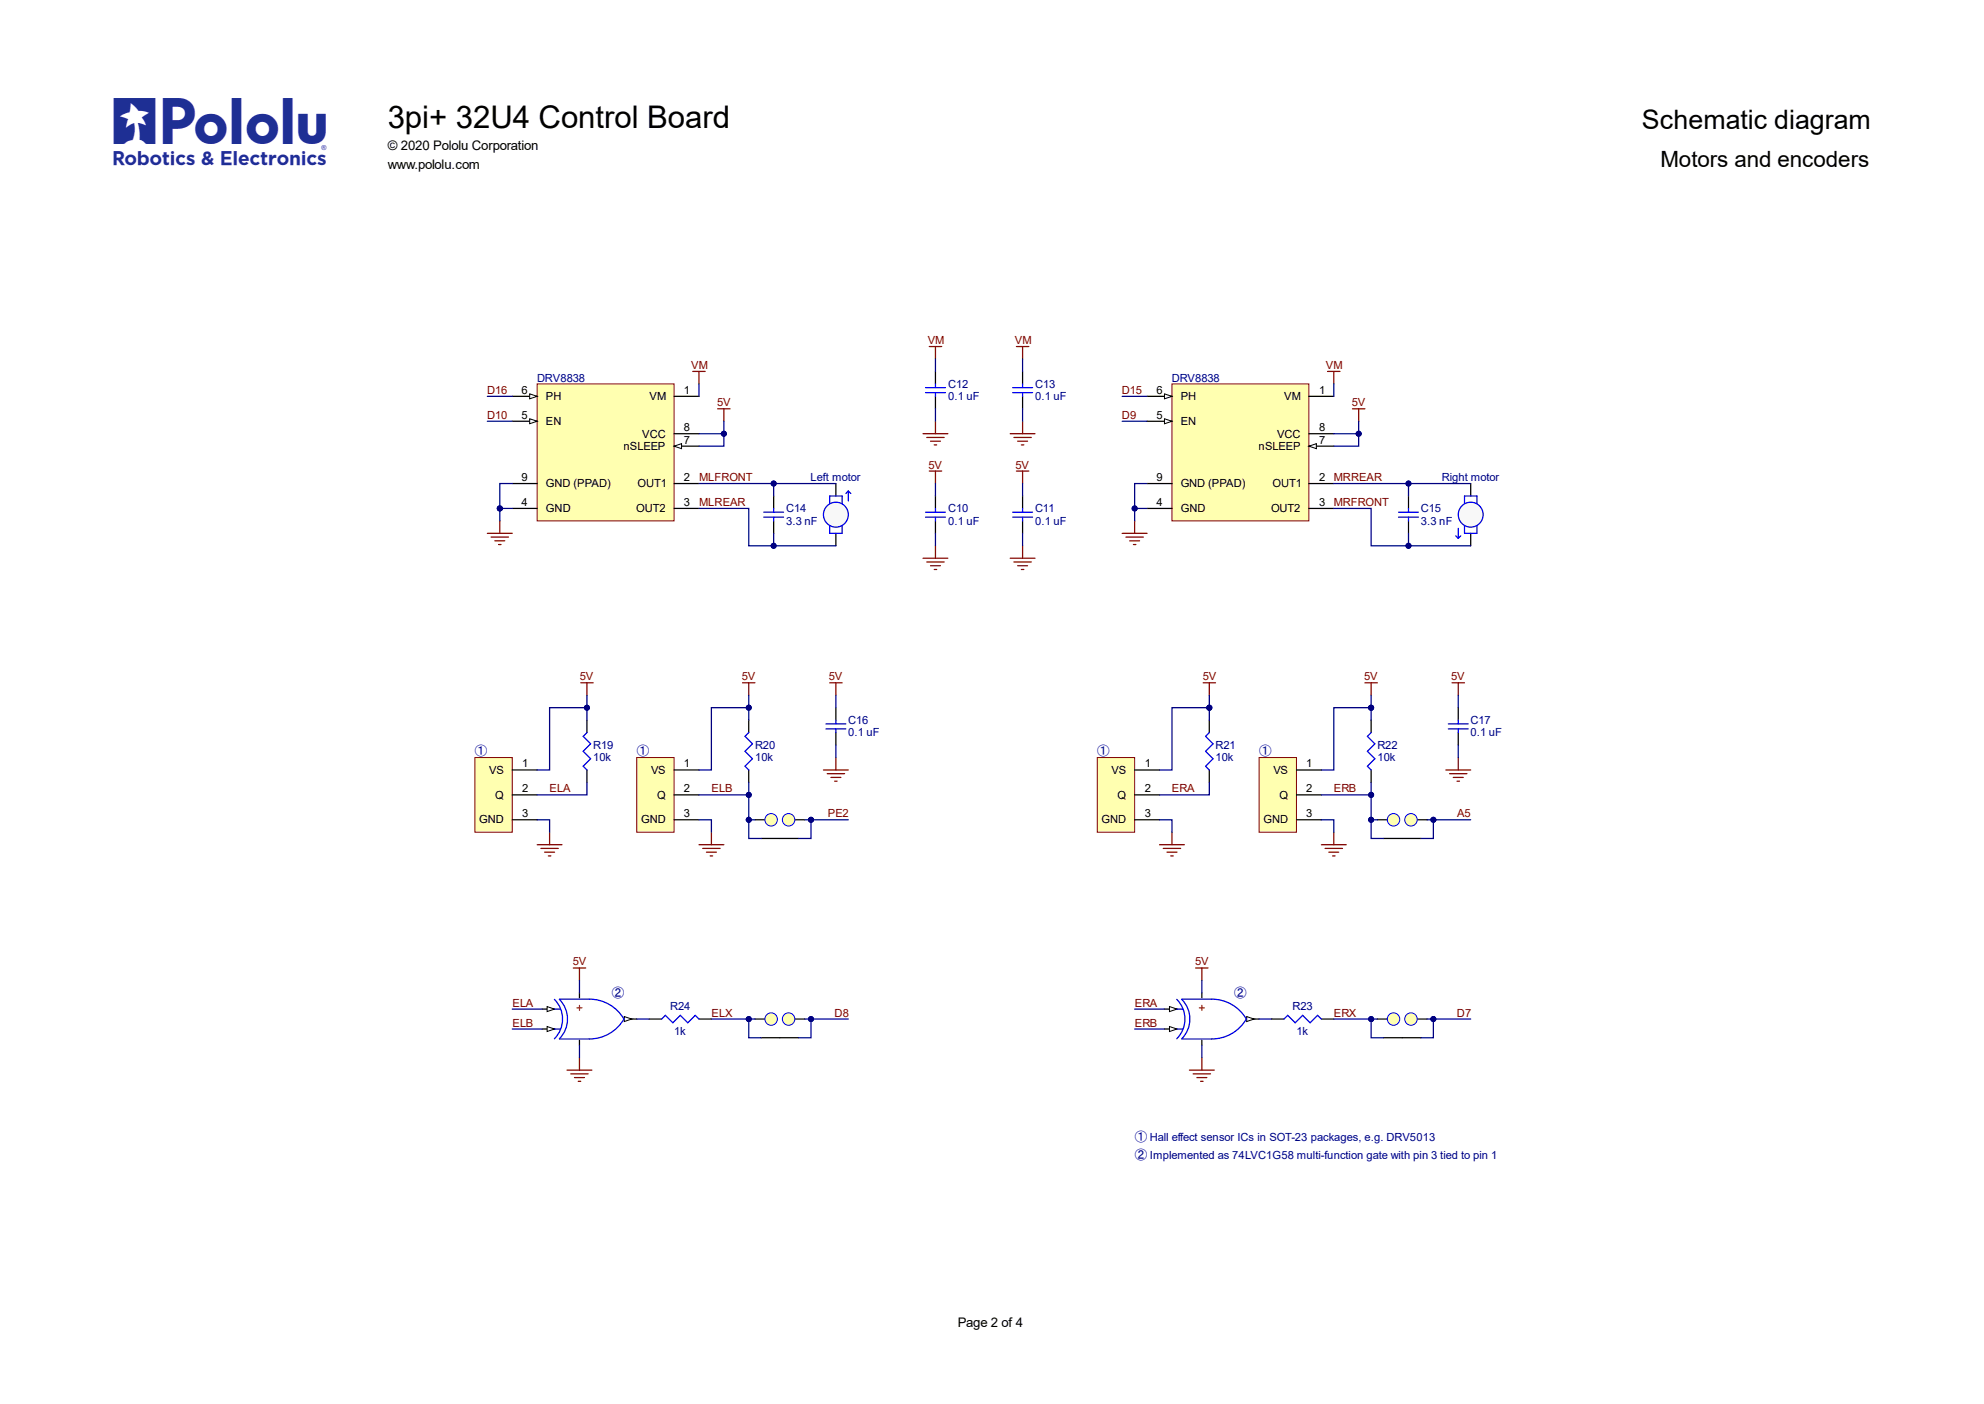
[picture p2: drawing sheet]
<svg xmlns="http://www.w3.org/2000/svg" width="420mm" height="297mm" viewBox="0 0 420 297" stroke-linecap="round" stroke-linejoin="round" font-family="sans-serif">
<g fill="none" stroke="#800000" stroke-width=".26">
<path d="M146.6 78.6h2.6M147.9 78.6v2.6M196.6 73.3h2.7M197.9 73.3v2.6M215.1 73.3h2.6M216.4 73.3v2.6M151.8 86.5h2.7M153.2 86.5v2.6M195.3 91.8h5.3M196.1 92.6h3.7M196.9 93.3h2.1M197.7 94.1h.5"/>
<path d="M197.9 89.1v2.7M213.7 91.8h5.3M214.5 92.6h3.7M215.3 93.3h2.1M216.1 94.1h.5M216.4 89.1v2.7M103.1 112.8h5.3M103.9 113.6h3.7M104.7 114.4h2.1M105.5 115.2h.5M105.8 110.2v2.6"/>
</g>
<path d="M197.9 78.6v2.6M216.4 78.6v2.6M197.9 83.9v2.6M216.4 83.9v2.6" fill="none" stroke="#000" stroke-width=".26"/>
<path d="M195.8 82h4.3M195.8 83.1h4.3M197.9 81.2v.8M197.9 83.1v.8M214.3 82h4.2M214.3 83.1h4.2M216.4 81.2v.8M216.4 83.1v.8" fill="none" stroke="#00f" stroke-width=".26"/>
<path d="M113.7 81.2h28.9v29h-28.9z" fill-rule="evenodd" fill="#ffffb0"/>
<path d="M113.7 81.2h28.9v29h-28.9z" fill="none" stroke="#800000" stroke-width=".21"/>
<path d="M108.4 83.9h5.3M142.6 83.9h5.3M142.6 91.8h5.3M108.4 107.6h5.3" fill="none" stroke="#000" stroke-width=".26"/>
<path d="M112.1 83.3l1.6 .6-1.6 .5z" fill="#f8fcff"/>
<path d="M112.1 83.3l1.6 .6-1.6 .5z" fill="none" stroke="#000" stroke-width=".21"/>
<path d="M108.4 89.1h5.3" fill="none" stroke="#000" stroke-width=".26"/>
<path d="M112.1 88.6l1.6 .5-1.6 .5z" fill="#f8fcff"/>
<path d="M112.1 88.6l1.6 .5-1.6 .5z" fill="none" stroke="#000" stroke-width=".21"/>
<path d="M142.6 94.4h5.3" fill="none" stroke="#000" stroke-width=".26"/>
<path d="M142.6 94.4l1.6-.5v1z" fill="#f8fcff"/>
<path d="M142.6 94.4l1.6-.5v1z" fill="none" stroke="#000" stroke-width=".21"/>
<path d="M108.4 102.3h5.3M142.6 102.3h5.3M142.6 107.6h5.3" fill="none" stroke="#000" stroke-width=".26"/>
<path d="M280.9 78.6h2.6M282.2 78.6v2.6M286.2 86.5h2.6M287.5 86.5v2.6M237.4 112.8h5.3M238.2 113.6h3.7M239 114.4h2.1M239.8 115.2h.5M240.1 110.2v2.6" fill="none" stroke="#800000" stroke-width=".26"/>
<path d="M248 81.2h29v29h-29z" fill-rule="evenodd" fill="#ffffb0"/>
<path d="M248 81.2h29v29h-29z" fill="none" stroke="#800000" stroke-width=".21"/>
<path d="M242.7 83.9h5.3M277 83.9h5.2M277 91.8h5.2M242.7 107.6h5.3" fill="none" stroke="#000" stroke-width=".26"/>
<path d="M246.4 83.3l1.6 .6-1.6 .5z" fill="#f8fcff"/>
<path d="M246.4 83.3l1.6 .6-1.6 .5z" fill="none" stroke="#000" stroke-width=".21"/>
<path d="M242.7 89.1h5.3" fill="none" stroke="#000" stroke-width=".26"/>
<path d="M246.4 88.6l1.6 .5-1.6 .6z" fill="#f8fcff"/>
<path d="M246.4 88.6l1.6 .5-1.6 .6z" fill="none" stroke="#000" stroke-width=".21"/>
<path d="M277 94.4h5.2" fill="none" stroke="#000" stroke-width=".26"/>
<path d="M277 94.4l1.5-.5v1z" fill="#f8fcff"/>
<path d="M277 94.4l1.5-.5v1z" fill="none" stroke="#000" stroke-width=".21"/>
<g fill="none" stroke="#000" stroke-width=".26">
<path d="M197.9 104.9v2.7M197.9 110.2v2.6M216.4 104.9v2.7M216.4 110.2v2.6M242.7 102.3h5.3M277 102.3h5.2M277 107.6h5.2M159.8 173.4h2.6M167.6 173.4h2.7M137.4 215.6h2.6M147.9 215.6h2.6M269.1 215.6h2.6"/>
<path d="M279.6 215.6h2.6"/>
</g>
<path d="M195.8 108.4h4.3M195.8 109.4h4.3M197.9 107.6v.8M197.9 109.4v.8M214.3 108.4h4.2M214.3 109.4h4.2M216.4 107.6v.8M216.4 109.4v.8M140 215.6l.8-.8 1.6 1.6 1.5-1.6 1.6 1.6 1.6-1.6 .8 .8M271.7 215.6l.8-.8 1.6 1.6 1.5-1.6 1.6 1.6 1.6-1.6 .8 .8" fill="none" stroke="#00f" stroke-width=".26"/>
<g fill="none" stroke="#800000" stroke-width=".26">
<path d="M196.6 99.7h2.7M197.9 99.7v2.6M215.1 99.7h2.6M216.4 99.7v2.6M195.3 118.1h5.3M196.1 118.9h3.7M196.9 119.7h2.1M197.9 115.5v2.6M213.7 118.1h5.3M214.5 118.9h3.7M215.3 119.7h2.1M216.4 115.5v2.6"/>
<path d="M197.7 120.5h.5M216.1 120.5h.5M121.3 204.8h2.6M122.6 204.8v2.6M253 204.8h2.6M254.3 204.8v2.6M120 226.4h5.2M120.8 227.2h3.7M121.6 228h2.1M122.3 228.8h.6M122.6 223.8v2.6M251.7 226.4h5.2"/>
<path d="M252.5 227.2h3.6M253.2 228h2.2M254 228.8h.6M254.3 223.8v2.6"/>
</g>
<circle cx="163.2" cy="173.4" r="1.32" fill="#ffffb0"/>
<circle cx="163.2" cy="173.4" r="1.32" fill="none" stroke="#00f" stroke-width=".21"/>
<circle cx="166.9" cy="173.4" r="1.32" fill="#ffffb0"/>
<circle cx="166.9" cy="173.4" r="1.32" fill="none" stroke="#00f" stroke-width=".21"/>
<path d="M161.1 177.4h7.9M159.8 215.6h2.6M167.6 215.6h2.7" fill="none" stroke="#000" stroke-width=".26"/>
<circle cx="163.2" cy="215.6" r="1.32" fill="#ffffb0"/>
<circle cx="163.2" cy="215.6" r="1.32" fill="none" stroke="#00f" stroke-width=".21"/>
<circle cx="166.9" cy="215.6" r="1.32" fill="#ffffb0"/>
<circle cx="166.9" cy="215.6" r="1.32" fill="none" stroke="#00f" stroke-width=".21"/>
<path d="M161.1 219.5h7.9M291.4 215.6h2.7M299.3 215.6h2.7" fill="none" stroke="#000" stroke-width=".26"/>
<circle cx="294.9" cy="215.6" r="1.32" fill="#ffffb0"/>
<circle cx="294.9" cy="215.6" r="1.32" fill="none" stroke="#00f" stroke-width=".21"/>
<circle cx="298.6" cy="215.6" r="1.32" fill="#ffffb0"/>
<circle cx="298.6" cy="215.6" r="1.32" fill="none" stroke="#00f" stroke-width=".21"/>
<path d="M291.4 173.4h2.7M299.3 173.4h2.7M292.8 219.5h7.9" fill="none" stroke="#000" stroke-width=".26"/>
<circle cx="294.9" cy="173.4" r="1.32" fill="#ffffb0"/>
<circle cx="294.9" cy="173.4" r="1.32" fill="none" stroke="#00f" stroke-width=".21"/>
<circle cx="298.6" cy="173.4" r="1.32" fill="#ffffb0"/>
<circle cx="298.6" cy="173.4" r="1.32" fill="none" stroke="#00f" stroke-width=".21"/>
<path d="M163.7 104.9v2.7M163.7 110.2v2.6M298 104.9v2.7M298 110.2v2.6M292.8 177.4h7.9" fill="none" stroke="#000" stroke-width=".26"/>
<path d="M161.6 108.4h4.2M161.6 109.4h4.2M163.7 107.6v.8M163.7 109.4v.8M295.9 109.4h4.2M295.9 108.4h4.2M298 107.6v.8M298 109.4v.8" fill="none" stroke="#00f" stroke-width=".26"/>
<path d="M232.2 160.3h7.9v15.8h-7.9z" fill-rule="evenodd" fill="#ffffb0"/>
<path d="M232.2 160.3h7.9v15.8h-7.9z" fill="none" stroke="#800000" stroke-width=".21"/>
<path d="M255.9 152.4v2.6M308.6 149.7v2.7M308.6 155v2.6M240.1 173.4h5.3M240.1 162.9h5.3M240.1 168.2h5.3M255.9 162.9v2.6" fill="none" stroke="#000" stroke-width=".26"/>
<path d="M255.9 155l-.8 .8 1.6 1.6-1.6 1.5 1.6 1.6-1.6 1.6 .8 .8M306.5 153.2h4.2M306.5 154.2h4.2M308.6 152.4v.8M308.6 154.2v.8" fill="none" stroke="#00f" stroke-width=".26"/>
<path d="M245.4 178.7h5.2M246.1 179.5h3.7M248 176.1v2.6M246.9 180.3h2.1M247.7 181.1h.5" fill="none" stroke="#800000" stroke-width=".26"/>
<path d="M266.4 160.3h7.9v15.8h-7.9z" fill-rule="evenodd" fill="#ffffb0"/>
<path d="M266.4 160.3h7.9v15.8h-7.9z" fill="none" stroke="#800000" stroke-width=".21"/>
<path d="M290.1 152.4v2.6M274.3 173.4h5.3M274.3 162.9h5.3M274.3 168.2h5.3M290.1 162.9v2.6" fill="none" stroke="#000" stroke-width=".26"/>
<path d="M279.6 178.7h5.3M280.4 179.5h3.7M282.2 176.1v2.6M305.9 162.9h5.3M306.7 163.7h3.7M307.5 164.5h2.1M308.3 165.3h.5M308.6 160.3v2.6M281.2 180.3h2.1M282 181.1h.5" fill="none" stroke="#800000" stroke-width=".26"/>
<path d="M290.1 155l-.8 .8 1.6 1.6-1.6 1.5 1.6 1.6-1.6 1.6 .8 .8" fill="none" stroke="#00f" stroke-width=".26"/>
<path d="M100.5 160.3h7.9v15.8h-7.9z" fill-rule="evenodd" fill="#ffffb0"/>
<path d="M100.5 160.3h7.9v15.8h-7.9z" fill="none" stroke="#800000" stroke-width=".21"/>
<path d="M124.2 152.4v2.6M176.9 149.7v2.7M176.9 155v2.6M108.4 162.9h5.3M108.4 168.2h5.3M108.4 173.4h5.3M124.2 162.9v2.6" fill="none" stroke="#000" stroke-width=".26"/>
<path d="M124.2 155l-.8 .8 1.6 1.6-1.6 1.5 1.6 1.6-1.6 1.6 .8 .8M174.8 153.2h4.2M174.8 154.2h4.2M176.9 152.4v.8M176.9 154.2v.8" fill="none" stroke="#00f" stroke-width=".26"/>
<path d="M122.9 144.5h2.6M124.2 144.5v2.6M113.7 178.7h5.2M114.5 179.5h3.6M116.3 176.1v2.6M115.2 180.3h2.1M116 181.1h.6" fill="none" stroke="#800000" stroke-width=".26"/>
<path d="M134.7 160.3h7.9v15.8h-7.9z" fill-rule="evenodd" fill="#ffffb0"/>
<path d="M134.7 160.3h7.9v15.8h-7.9z" fill="none" stroke="#800000" stroke-width=".21"/>
<path d="M176.9 102.3v2.6M158.4 152.4v2.6M142.6 162.9h5.3M142.6 168.2h5.3M142.6 173.4h5.3M158.4 162.9v2.6" fill="none" stroke="#000" stroke-width=".26"/>
<g fill="none" stroke="#800000" stroke-width=".26">
<path d="M157.1 144.5h2.6M158.4 144.5v2.6M175.6 144.5h2.6M176.9 144.5v2.6M254.6 144.5h2.6M255.9 144.5v2.6M288.8 144.5h2.6M290.1 144.5v2.6M307.2 144.5h2.7M308.6 144.5v2.6M147.9 178.7h5.3M148.7 179.5h3.7"/>
<path d="M150.5 176.1v2.6M174.2 162.9h5.3M175 163.7h3.7M175.8 164.5h2.1M176.6 165.3h.5M176.9 160.3v2.6M149.5 180.3h2.1M150.3 181.1h.5"/>
</g>
<path d="M158.4 155l-.8 .8 1.6 1.6-1.6 1.5 1.6 1.6-1.6 1.6 .8 .8" fill="none" stroke="#00f" stroke-width=".26"/>
<circle cx="176.9" cy="108.9" r="2.64" fill="#f8f8f8"/>
<g fill="none" stroke="#00f" stroke-width=".26">
<path d="M175.6 106.5v-1.6h2.6v1.6M179.5 103.9l-.5 .5M179.5 103.9v2.1M179.5 103.9l.5 .5"/>
<circle cx="176.9" cy="108.9" r="2.64"/>
</g>
<path d="M311.2 102.3v2.6" fill="none" stroke="#000" stroke-width=".26"/>
<circle cx="311.2" cy="108.9" r="2.64" fill="#f8f8f8"/>
<g fill="none" stroke="#00f" stroke-width=".26">
<path d="M308 113.4l.6 .5M308.6 111.8v2.1M309.1 113.4l-.5 .5M309.9 106.5v-1.6h2.6v1.6"/>
<circle cx="311.2" cy="108.9" r="2.64"/>
</g>
<path d="M132.1 215.6h2.6" fill="none" stroke="#000" stroke-width=".26"/>
<path d="M132.1 215.1l1.6 .5-1.6 .5z" fill="#f8fcff"/>
<path d="M132.1 215.1l1.6 .5-1.6 .5z" fill="none" stroke="#000" stroke-width=".21"/>
<path d="M114.7 213.5h2.6" fill="none" stroke="#000" stroke-width=".26"/>
<path d="M115.8 213l1.5 .5-1.5 .5z" fill="#f8fcff"/>
<path d="M115.8 213l1.5 .5-1.5 .5z" fill="none" stroke="#000" stroke-width=".21"/>
<path d="M114.7 217.7h2.6" fill="none" stroke="#000" stroke-width=".26"/>
<path d="M115.8 217.2l1.5 .5-1.5 .5z" fill="#f8fcff"/>
<path d="M115.8 217.2l1.5 .5-1.5 .5z" fill="none" stroke="#000" stroke-width=".21"/>
<path d="M122.6 210.1v1M263.8 215.6h2.6M122.6 220.1v1" fill="none" stroke="#000" stroke-width=".26"/>
<path d="M122.1 213.2h1M122.6 212.7v1.1" fill="none" stroke="#f00" stroke-width=".26"/>
<path d="M117.3 211.4a5.9 5.9 0 0 1 0 8.4M117.3 213.5h1.3M117.3 217.7h1.3M118.4 211.4a5.9 5.9 0 0 1 0 8.4M118.4 211.4h6.3a8.5 8.5 0 0 1 7.3 4.2 8.4 8.4 0 0 1-7.3 4.2h-6.3" fill="none" stroke="#00f" stroke-width=".26"/>
<path d="M263.8 215.1l1.6 .5-1.6 .5z" fill="#f8fcff"/>
<path d="M263.8 215.1l1.6 .5-1.6 .5z" fill="none" stroke="#000" stroke-width=".21"/>
<path d="M246.4 213.5h2.6" fill="none" stroke="#000" stroke-width=".26"/>
<path d="M247.5 213l1.5 .5-1.5 .5z" fill="#f8fcff"/>
<path d="M247.5 213l1.5 .5-1.5 .5z" fill="none" stroke="#000" stroke-width=".21"/>
<path d="M246.4 217.7h2.6" fill="none" stroke="#000" stroke-width=".26"/>
<path d="M247.5 217.2l1.5 .5-1.5 .5z" fill="#f8fcff"/>
<path d="M247.5 217.2l1.5 .5-1.5 .5z" fill="none" stroke="#000" stroke-width=".21"/>
<path d="M254.3 210.1v1M254.3 220.1v1" fill="none" stroke="#000" stroke-width=".26"/>
<path d="M253.8 213.2h1M254.3 212.7v1.1" fill="none" stroke="#f00" stroke-width=".26"/>
<path d="M249 211.4a5.9 5.9 0 0 1 0 8.4M249 213.5h1.3M249 217.7h1.3M250 211.4a5.9 5.9 0 0 1 0 8.4M250.1 211.4h6.3a8.5 8.5 0 0 1 7.3 4.2 8.4 8.4 0 0 1-7.3 4.2h-6.3" fill="none" stroke="#00f" stroke-width=".26"/>
<path d="M103.1 89.1h5.3M103.1 83.9h5.3M105.8 107.6h2.6M308.6 157.6v2.7" fill="none" stroke="#000080" stroke-width=".26"/>
<circle cx="105.8" cy="107.6" r=".53" fill="#000080"/>
<circle cx="105.8" cy="107.6" r=".53" fill="none" stroke="#000080" stroke-width=".21"/>
<path d="M108.4 102.3h-2.6v5.3" fill="none" stroke="#000080" stroke-width=".26"/>
<circle cx="105.8" cy="107.6" r=".53" fill="#000080"/>
<circle cx="105.8" cy="107.6" r=".53" fill="none" stroke="#000080" stroke-width=".21"/>
<path d="M124.2 152.4v-2.7h-7.9v13.2h-2.6M113.7 173.4h2.6v2.7M124.2 165.5v2.7h-10.5M108.4 217.7h6.3M108.4 213.5h6.3" fill="none" stroke="#000080" stroke-width=".26"/>
<circle cx="124.2" cy="149.7" r=".53" fill="#000080"/>
<circle cx="124.2" cy="149.7" r=".53" fill="none" stroke="#000080" stroke-width=".21"/>
<path d="M147.9 173.4h2.6v2.7M158.4 165.5v2.7h-10.5M134.7 215.6h2.7" fill="none" stroke="#000080" stroke-width=".26"/>
<circle cx="158.4" cy="168.2" r=".53" fill="#000080"/>
<circle cx="158.4" cy="168.2" r=".53" fill="none" stroke="#000080" stroke-width=".21"/>
<path d="M158.4 152.4v-2.7h-7.9v13.2h-2.6" fill="none" stroke="#000080" stroke-width=".26"/>
<circle cx="158.4" cy="149.7" r=".53" fill="#000080"/>
<circle cx="158.4" cy="149.7" r=".53" fill="none" stroke="#000080" stroke-width=".21"/>
<path d="M147.9 107.6h10.5v7.9h5.3" fill="none" stroke="#000080" stroke-width=".26"/>
<circle cx="163.7" cy="115.5" r=".53" fill="#000080"/>
<circle cx="163.7" cy="115.5" r=".53" fill="none" stroke="#000080" stroke-width=".21"/>
<path d="M147.9 102.3h15.8" fill="none" stroke="#000080" stroke-width=".26"/>
<circle cx="163.7" cy="102.3" r=".53" fill="#000080"/>
<circle cx="163.7" cy="102.3" r=".53" fill="none" stroke="#000080" stroke-width=".21"/>
<path d="M147.9 91.8h5.3v2.6h-5.3" fill="none" stroke="#000080" stroke-width=".26"/>
<circle cx="153.2" cy="91.8" r=".53" fill="#000080"/>
<circle cx="153.2" cy="91.8" r=".53" fill="none" stroke="#000080" stroke-width=".21"/>
<path d="M150.5 215.6h7.9" fill="none" stroke="#000080" stroke-width=".26"/>
<circle cx="158.4" cy="215.6" r=".53" fill="#000080"/>
<circle cx="158.4" cy="215.6" r=".53" fill="none" stroke="#000080" stroke-width=".21"/>
<path d="M159.8 215.6h-1.4v3.9h2.7" fill="none" stroke="#000080" stroke-width=".26"/>
<circle cx="158.4" cy="215.6" r=".53" fill="#000080"/>
<circle cx="158.4" cy="215.6" r=".53" fill="none" stroke="#000080" stroke-width=".21"/>
<path d="M159.8 173.4h-1.4v4h2.7" fill="none" stroke="#000080" stroke-width=".26"/>
<circle cx="158.4" cy="173.4" r=".53" fill="#000080"/>
<circle cx="158.4" cy="173.4" r=".53" fill="none" stroke="#000080" stroke-width=".21"/>
<path d="M163.7 112.8v2.7h13.2" fill="none" stroke="#000080" stroke-width=".26"/>
<circle cx="163.7" cy="115.5" r=".53" fill="#000080"/>
<circle cx="163.7" cy="115.5" r=".53" fill="none" stroke="#000080" stroke-width=".21"/>
<path d="M176.9 102.3h-13.2v2.6" fill="none" stroke="#000080" stroke-width=".26"/>
<circle cx="163.7" cy="102.3" r=".53" fill="#000080"/>
<circle cx="163.7" cy="102.3" r=".53" fill="none" stroke="#000080" stroke-width=".21"/>
<path d="M170.3 215.6h1.3v3.9h-2.6" fill="none" stroke="#000080" stroke-width=".26"/>
<circle cx="171.6" cy="215.6" r=".53" fill="#000080"/>
<circle cx="171.6" cy="215.6" r=".53" fill="none" stroke="#000080" stroke-width=".21"/>
<path d="M170.3 173.4h1.3v4h-2.6" fill="none" stroke="#000080" stroke-width=".26"/>
<circle cx="171.6" cy="173.4" r=".53" fill="#000080"/>
<circle cx="171.6" cy="173.4" r=".53" fill="none" stroke="#000080" stroke-width=".21"/>
<path d="M171.6 215.6h7.9" fill="none" stroke="#000080" stroke-width=".26"/>
<circle cx="171.6" cy="215.6" r=".53" fill="#000080"/>
<circle cx="171.6" cy="215.6" r=".53" fill="none" stroke="#000080" stroke-width=".21"/>
<path d="M171.6 173.4h7.9" fill="none" stroke="#000080" stroke-width=".26"/>
<circle cx="171.6" cy="173.4" r=".53" fill="#000080"/>
<circle cx="171.6" cy="173.4" r=".53" fill="none" stroke="#000080" stroke-width=".21"/>
<path d="M237.4 89.1h5.3M237.4 83.9h5.3M240.1 107.6h2.6M240.1 217.7h6.3M240.1 213.5h6.3" fill="none" stroke="#000080" stroke-width=".26"/>
<circle cx="240.1" cy="107.6" r=".53" fill="#000080"/>
<circle cx="240.1" cy="107.6" r=".53" fill="none" stroke="#000080" stroke-width=".21"/>
<path d="M242.7 102.3h-2.6v7.9" fill="none" stroke="#000080" stroke-width=".26"/>
<circle cx="240.1" cy="107.6" r=".53" fill="#000080"/>
<circle cx="240.1" cy="107.6" r=".53" fill="none" stroke="#000080" stroke-width=".21"/>
<path d="M255.9 149.7h-7.9v13.2h-2.6M245.4 173.4h2.6v2.7M255.9 165.5v2.7h-10.5" fill="none" stroke="#000080" stroke-width=".26"/>
<circle cx="255.9" cy="149.7" r=".53" fill="#000080"/>
<circle cx="255.9" cy="149.7" r=".53" fill="none" stroke="#000080" stroke-width=".21"/>
<path d="M279.6 173.4h2.6v2.7M290.1 165.5v2.7h-10.5M266.4 215.6h2.7" fill="none" stroke="#000080" stroke-width=".26"/>
<circle cx="290.1" cy="168.2" r=".53" fill="#000080"/>
<circle cx="290.1" cy="168.2" r=".53" fill="none" stroke="#000080" stroke-width=".21"/>
<path d="M290.1 149.7h-7.9v13.2h-2.6" fill="none" stroke="#000080" stroke-width=".26"/>
<circle cx="290.1" cy="149.7" r=".53" fill="#000080"/>
<circle cx="290.1" cy="149.7" r=".53" fill="none" stroke="#000080" stroke-width=".21"/>
<path d="M282.2 215.6h7.9" fill="none" stroke="#000080" stroke-width=".26"/>
<circle cx="290.1" cy="215.6" r=".53" fill="#000080"/>
<circle cx="290.1" cy="215.6" r=".53" fill="none" stroke="#000080" stroke-width=".21"/>
<path d="M282.2 107.6h7.9v7.9h7.9" fill="none" stroke="#000080" stroke-width=".26"/>
<circle cx="298" cy="115.5" r=".53" fill="#000080"/>
<circle cx="298" cy="115.5" r=".53" fill="none" stroke="#000080" stroke-width=".21"/>
<path d="M282.2 102.3h29" fill="none" stroke="#000080" stroke-width=".26"/>
<circle cx="298" cy="102.3" r=".52" fill="#000080"/>
<circle cx="298" cy="102.3" r=".52" fill="none" stroke="#000080" stroke-width=".21"/>
<path d="M287.5 91.8v2.6h-5.3" fill="none" stroke="#000080" stroke-width=".26"/>
<circle cx="287.5" cy="91.8" r=".53" fill="#000080"/>
<circle cx="287.5" cy="91.8" r=".53" fill="none" stroke="#000080" stroke-width=".21"/>
<path d="M287.5 89.1v2.7h-5.3" fill="none" stroke="#000080" stroke-width=".26"/>
<circle cx="287.5" cy="91.8" r=".53" fill="#000080"/>
<circle cx="287.5" cy="91.8" r=".53" fill="none" stroke="#000080" stroke-width=".21"/>
<path d="M291.4 215.6h-1.3v3.9h2.7" fill="none" stroke="#000080" stroke-width=".26"/>
<circle cx="290.1" cy="215.6" r=".53" fill="#000080"/>
<circle cx="290.1" cy="215.6" r=".53" fill="none" stroke="#000080" stroke-width=".21"/>
<path d="M291.4 173.4h-1.3v4h2.7" fill="none" stroke="#000080" stroke-width=".26"/>
<circle cx="290.1" cy="173.4" r=".53" fill="#000080"/>
<circle cx="290.1" cy="173.4" r=".53" fill="none" stroke="#000080" stroke-width=".21"/>
<path d="M302 215.6h1.3v3.9h-2.6" fill="none" stroke="#000080" stroke-width=".26"/>
<circle cx="303.3" cy="215.6" r=".53" fill="#000080"/>
<circle cx="303.3" cy="215.6" r=".53" fill="none" stroke="#000080" stroke-width=".21"/>
<path d="M302 173.4h1.3v4h-2.6" fill="none" stroke="#000080" stroke-width=".26"/>
<circle cx="303.3" cy="173.4" r=".53" fill="#000080"/>
<circle cx="303.3" cy="173.4" r=".53" fill="none" stroke="#000080" stroke-width=".21"/>
<path d="M298 112.8v2.7h13.2" fill="none" stroke="#000080" stroke-width=".26"/>
<circle cx="298" cy="115.5" r=".53" fill="#000080"/>
<circle cx="298" cy="115.5" r=".53" fill="none" stroke="#000080" stroke-width=".21"/>
<path d="M303.3 215.6h7.9" fill="none" stroke="#000080" stroke-width=".26"/>
<circle cx="303.3" cy="215.6" r=".53" fill="#000080"/>
<circle cx="303.3" cy="215.6" r=".53" fill="none" stroke="#000080" stroke-width=".21"/>
<path d="M303.3 173.4h7.9" fill="none" stroke="#000080" stroke-width=".26"/>
<circle cx="303.3" cy="173.4" r=".53" fill="#000080"/>
<circle cx="303.3" cy="173.4" r=".53" fill="none" stroke="#000080" stroke-width=".21"/>
<path d="M105.8 107.6v2.6" fill="none" stroke="#000080" stroke-width=".26"/>
<circle cx="105.8" cy="107.6" r=".53" fill="#000080"/>
<circle cx="105.8" cy="107.6" r=".53" fill="none" stroke="#000080" stroke-width=".21"/>
<path d="M124.2 147.1v2.6M122.6 207.4v2.7M122.6 221.1v2.7" fill="none" stroke="#000080" stroke-width=".26"/>
<circle cx="124.2" cy="149.7" r=".53" fill="#000080"/>
<circle cx="124.2" cy="149.7" r=".53" fill="none" stroke="#000080" stroke-width=".21"/>
<path d="M147.9 81.2v2.7M153.2 89.1v2.7" fill="none" stroke="#000080" stroke-width=".26"/>
<circle cx="153.2" cy="91.8" r=".53" fill="#000080"/>
<circle cx="153.2" cy="91.8" r=".53" fill="none" stroke="#000080" stroke-width=".21"/>
<path d="M158.4 168.2v5.2" fill="none" stroke="#000080" stroke-width=".26"/>
<circle cx="158.4" cy="173.4" r=".53" fill="#000080"/>
<circle cx="158.4" cy="173.4" r=".53" fill="none" stroke="#000080" stroke-width=".21"/>
<circle cx="158.4" cy="168.2" r=".53" fill="#000080"/>
<circle cx="158.4" cy="168.2" r=".53" fill="none" stroke="#000080" stroke-width=".21"/>
<path d="M158.4 147.1v2.6" fill="none" stroke="#000080" stroke-width=".26"/>
<circle cx="158.4" cy="149.7" r=".53" fill="#000080"/>
<circle cx="158.4" cy="149.7" r=".53" fill="none" stroke="#000080" stroke-width=".21"/>
<g fill="none" stroke="#000080" stroke-width=".26">
<path d="M197.9 75.9v2.7M216.4 75.9v2.7M197.9 86.5v2.6M216.4 86.5v2.6M197.9 102.3v2.6M197.9 112.8v2.7M216.4 102.3v2.6M216.4 112.8v2.7M176.9 147.1v2.6M176.9 157.6v2.7M255.9 149.7v2.7M254.3 207.4v2.7"/>
<path d="M254.3 221.1v2.7"/>
</g>
<circle cx="255.9" cy="149.7" r=".53" fill="#000080"/>
<circle cx="255.9" cy="149.7" r=".53" fill="none" stroke="#000080" stroke-width=".21"/>
<path d="M255.9 147.1v2.6" fill="none" stroke="#000080" stroke-width=".26"/>
<circle cx="255.9" cy="149.7" r=".53" fill="#000080"/>
<circle cx="255.9" cy="149.7" r=".53" fill="none" stroke="#000080" stroke-width=".21"/>
<path d="M282.2 81.2v2.7M290.1 168.2v5.2" fill="none" stroke="#000080" stroke-width=".26"/>
<circle cx="290.1" cy="168.2" r=".53" fill="#000080"/>
<circle cx="290.1" cy="168.2" r=".53" fill="none" stroke="#000080" stroke-width=".21"/>
<circle cx="290.1" cy="173.4" r=".53" fill="#000080"/>
<circle cx="290.1" cy="173.4" r=".53" fill="none" stroke="#000080" stroke-width=".21"/>
<path d="M290.1 149.7v2.7" fill="none" stroke="#000080" stroke-width=".26"/>
<circle cx="290.1" cy="149.7" r=".53" fill="#000080"/>
<circle cx="290.1" cy="149.7" r=".53" fill="none" stroke="#000080" stroke-width=".21"/>
<path d="M290.1 147.1v2.6" fill="none" stroke="#000080" stroke-width=".26"/>
<circle cx="290.1" cy="149.7" r=".53" fill="#000080"/>
<circle cx="290.1" cy="149.7" r=".53" fill="none" stroke="#000080" stroke-width=".21"/>
<path d="M298 102.3v2.6" fill="none" stroke="#000080" stroke-width=".26"/>
<circle cx="298" cy="102.3" r=".52" fill="#000080"/>
<circle cx="298" cy="102.3" r=".52" fill="none" stroke="#000080" stroke-width=".21"/>
<path d="M308.6 147.1v2.6" fill="none" stroke="#000080" stroke-width=".26"/>
<text font-size="9.7" fill="#1e2f94" x="24.1" y="30.4">R</text>
<text font-size="6.6" x="82" y="27.1">3pi+ 32U4 Control Board</text>
<text font-size="5.7" x="347.4" y="27.3">Schematic diagram</text>
<text font-size="4.7" x="351.3" y="35.4">Motors and encoders</text>
<g font-size="3.9" fill="#00f">
<text x="176" y="114.9">PIJ702</text>
<text x="310.4" y="114.9">PIJ703</text>
</g>
<g font-size="2.8">
<text x="82" y="35.8">www.pololu.com</text>
<text x="82" y="31.8">© 2020 Pololu Corporation</text>
<text x="202.6" y="280.8">Page 2 of 4</text>
</g>
<g font-size="2.6" fill="#000080">
<text x="100.5" y="159.7">①</text>
<text x="134.7" y="159.7">①</text>
<text x="232.2" y="159.7">①</text>
<text x="266.4" y="159.7">①</text>
<text x="129.5" y="211">②</text>
<text x="261.2" y="211">②</text>
<text x="240.1" y="245.3">② Implemented as 74LVC1G58 multi-function gate with pin 3 tied to pin 1</text>
<text x="240.1" y="241.4">① Hall effect sensor ICs in SOT-23 packages, e.g. DRV5013</text>
</g>
<g font-size="2.4" fill="#800000">
<text x="196.3" y="72.8">VM</text>
<text x="214.7" y="72.8">VM</text>
<text x="103.1" y="83.3">D16</text>
<text x="146.2" y="78.1">VM</text>
<text x="237.4" y="83.3">D15</text>
<text x="280.5" y="78.1">VM</text>
<text x="103.1" y="88.6">D10</text>
<text x="151.7" y="86">5V</text>
<text x="237.4" y="88.6">D9</text>
<text x="286" y="86">5V</text>
<text x="147.9" y="101.8">MLFRONT</text>
<text x="196.5" y="99.2">5V</text>
<text x="214.9" y="99.2">5V</text>
<text x="282.2" y="101.8">MRREAR</text>
<text x="147.9" y="107">MLREAR</text>
<text x="282.2" y="107">MRFRONT</text>
<text x="122.7" y="143.9">5V</text>
<text x="157" y="143.9">5V</text>
<text x="175.4" y="143.9">5V</text>
<text x="254.5" y="143.9">5V</text>
<text x="288.7" y="143.9">5V</text>
<text x="307.1" y="143.9">5V</text>
<text x="116.3" y="167.6">ELA</text>
<text x="150.5" y="167.6">ELB</text>
<text x="248" y="167.6">ERA</text>
<text x="282.2" y="167.6">ERB</text>
<text x="175.2" y="172.9">PE2</text>
<text x="308.4" y="172.9">A5</text>
<text x="121.2" y="204.2">5V</text>
<text x="252.9" y="204.2">5V</text>
<text x="108.4" y="213">ELA</text>
<text x="150.5" y="215.1">ELX</text>
<text x="176.6" y="215.1">D8</text>
<text x="240.1" y="213">ERA</text>
<text x="282.2" y="215.1">ERX</text>
<text x="308.3" y="215.1">D7</text>
<text x="108.4" y="217.2">ELB</text>
<text x="240.1" y="217.2">ERB</text>
</g>
<g font-size="2.4">
<text x="110.4" y="83.3">6</text>
<text x="144.7" y="83.3">1</text>
<text x="244.7" y="83.3">6</text>
<text x="279.1" y="83.3">1</text>
<text x="110.4" y="88.6">5</text>
<text x="115.5" y="84.7">PH</text>
<text x="115.5" y="89.9">EN</text>
<text x="137.4" y="84.7">VM</text>
<text x="244.7" y="88.6">5</text>
<text x="249.8" y="84.7">PH</text>
<text x="249.8" y="89.9">EN</text>
<text x="271.7" y="84.7">VM</text>
<text x="131.9" y="95.2">nSLEEP</text>
<text x="135.9" y="92.6">VCC</text>
<text x="144.7" y="91.2">8</text>
<text x="144.7" y="93.9">7</text>
<text x="266.3" y="95.2">nSLEEP</text>
<text x="270.2" y="92.6">VCC</text>
<text x="279.1" y="93.9">7</text>
<text x="279.1" y="91.2">8</text>
<text x="110.4" y="101.8">9</text>
<text x="144.7" y="101.8">2</text>
<text x="244.7" y="101.8">9</text>
<text x="279.1" y="101.8">2</text>
<text x="110.4" y="107">4</text>
<text x="115.5" y="103.1">GND (PPAD)</text>
<text x="134.9" y="103.1">OUT1</text>
<text x="144.7" y="107">3</text>
<text x="244.7" y="107">4</text>
<text x="249.8" y="103.1">GND (PPAD)</text>
<text x="269.3" y="103.1">OUT1</text>
<text x="279.1" y="107">3</text>
<text x="115.5" y="108.4">GND</text>
<text x="134.6" y="108.4">OUT2</text>
<text x="249.8" y="108.4">GND</text>
<text x="268.9" y="108.4">OUT2</text>
<text x="103.5" y="163.7">VS</text>
<text x="110.5" y="167.6">2</text>
<text x="110.5" y="162.4">1</text>
<text x="137.8" y="163.7">VS</text>
<text x="144.7" y="167.6">2</text>
<text x="144.7" y="162.4">1</text>
<text x="235.2" y="163.7">VS</text>
<text x="242.2" y="167.6">2</text>
<text x="242.2" y="162.4">1</text>
<text x="269.5" y="163.7">VS</text>
<text x="276.4" y="167.6">2</text>
<text x="276.4" y="162.4">1</text>
<text x="104.8" y="169">Q</text>
<text x="110.5" y="172.9">3</text>
<text x="139" y="169">Q</text>
<text x="144.7" y="172.9">3</text>
<text x="236.5" y="169">Q</text>
<text x="242.2" y="172.9">3</text>
<text x="270.7" y="169">Q</text>
<text x="276.4" y="172.9">3</text>
<text x="101.4" y="174.2">GND</text>
<text x="135.7" y="174.2">GND</text>
<text x="233.1" y="174.2">GND</text>
<text x="267.3" y="174.2">GND</text>
</g>
<g font-size="2.4" fill="#000080">
<text x="113.7" y="80.7">DRV8838</text>
<text x="200.6" y="82">C12</text>
<text x="219" y="82">C13</text>
<text x="248" y="80.7">DRV8838</text>
<text x="200.6" y="84.7">0.1 uF</text>
<text x="219" y="84.7">0.1 uF</text>
<text x="171.5" y="101.8">Left motor</text>
<text x="305.1" y="101.8">Right motor</text>
<text x="166.4" y="111">3.3 nF</text>
<text x="166.4" y="108.4">C14</text>
<text x="200.6" y="108.4">C10</text>
<text x="200.6" y="111">0.1 uF</text>
<text x="219" y="111">0.1 uF</text>
<text x="219" y="108.4">C11</text>
<text x="300.7" y="111">3.3 nF</text>
<text x="300.7" y="108.4">C15</text>
<text x="179.5" y="155.8">0.1 uF</text>
<text x="179.5" y="153.1">C16</text>
<text x="311.2" y="155.8">0.1 uF</text>
<text x="311.2" y="153.1">C17</text>
<text x="125.5" y="161.1">10k</text>
<text x="125.5" y="158.4">R19</text>
<text x="159.8" y="161.1">10k</text>
<text x="159.8" y="158.4">R20</text>
<text x="257.2" y="161.1">10k</text>
<text x="257.2" y="158.4">R21</text>
<text x="291.4" y="161.1">10k</text>
<text x="291.4" y="158.4">R22</text>
<text x="141.8" y="213.7">R24</text>
<text x="273.5" y="213.7">R23</text>
<text x="142.7" y="219.1">1k</text>
<text x="274.4" y="219.1">1k</text>
</g>
<text font-size="1.4" fill="#1e2f94" x="68" y="31.6">®</text>
</svg>
